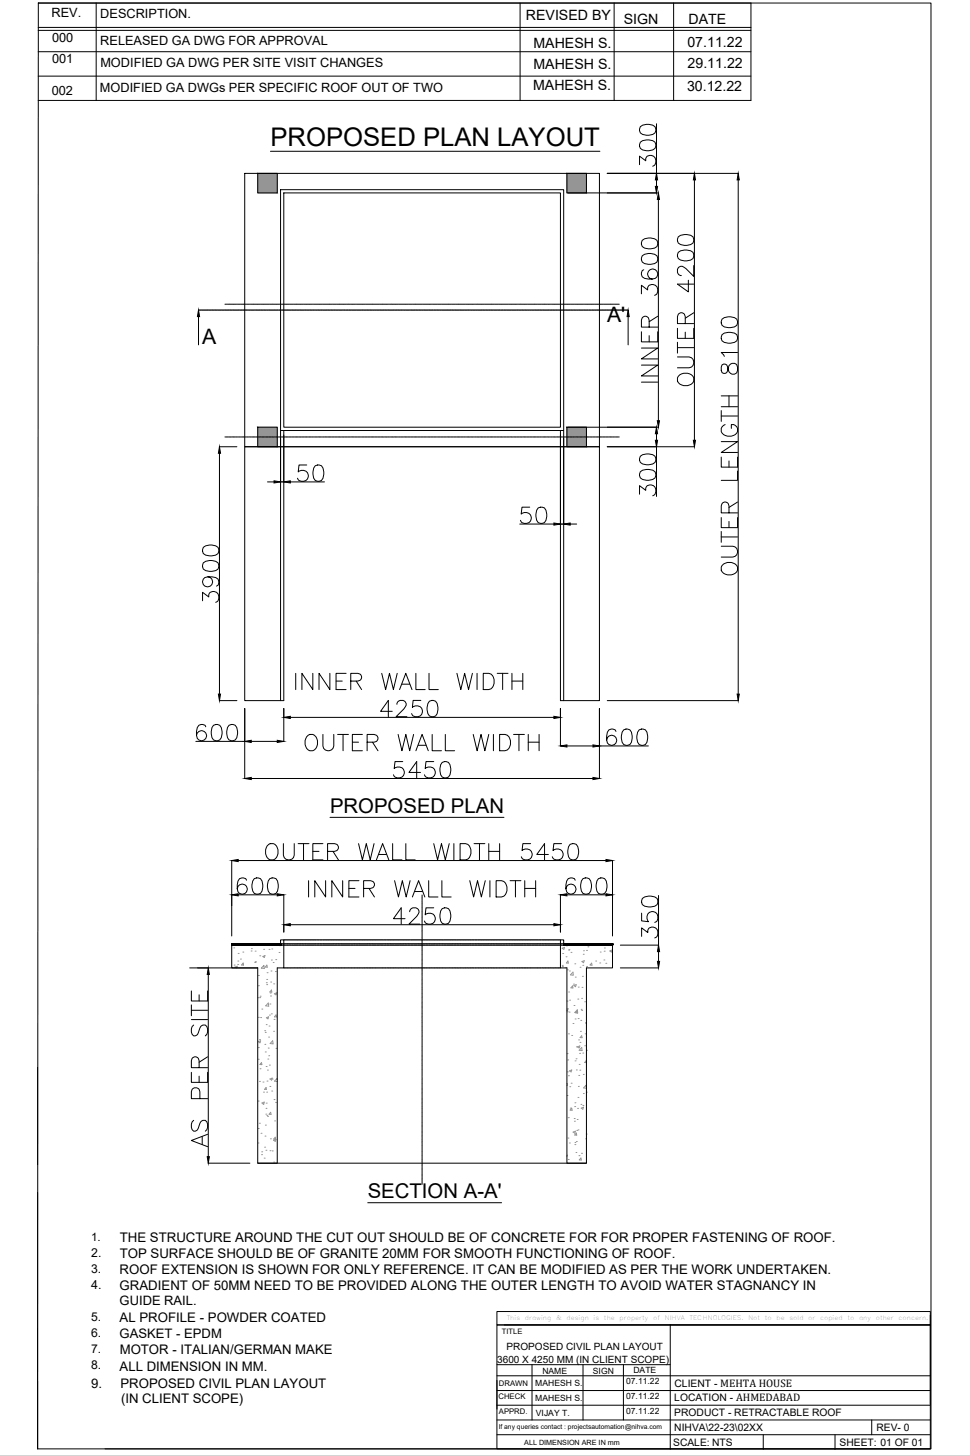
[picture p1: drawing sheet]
<svg xmlns="http://www.w3.org/2000/svg" width="610mm" height="914mm" viewBox="0 0 610 914" stroke-linecap="round" stroke-linejoin="round" font-family="sans-serif">
<!-- layer: 0 -->
<g fill="#939598" stroke="#939598" stroke-width=".63">
<path d="M162 268l12 13v-13zM162 268l12 13h-12z"/>
<path d="M356 268l13 13v-13zM356 268l13 13h-13z"/>
<path d="M162 109l12 12v-12zM162 109l12 12h-12z"/>
<path d="M356 109l13 12v-12zM356 109l13 12h-13z"/>
</g>
<g fill="none" stroke="#000" stroke-width=".63">
<path d="M24 17h448M24 19h448M24 2h561v909h-561zM24 2h448v61h-448M60 2v61M327 2v61M386 2v61M423 2v61M24 33h448M24 48h448M402 80a8 8 0 0 1 10 0 3 3 0 0 1-2 4 8 8 0 0 1-8 0v-2zM413 78v31"/>
<path d="M402 89a8 8 0 0 1 10 0 3 3 0 0 1-2 5 8 8 0 0 1-8-1v-1zM154 109h223v172h-223zM162 109h12v12h-12zM176 119h178v152h-178zM356 109h13v12h-13zM382 109h82M402 104v-6l4 3a3 3 0 0 1 4-3 3 3 0 0 1 2 4v2h-2M413 113v4M436 113v164M464 113v323M178 121h174v147h-174zM357 121h57"/>
<path d="M414 125v139M404 151a8 8 0 0 1 9 0 3 3 0 0 1-2 5 9 9 0 0 1-7-1l-1-2zM426 159a8 8 0 0 1 10 0 3 3 0 0 1-2 4 8 8 0 0 1-8-1v-1zM426 149a8 8 0 0 1 10 0 3 3 0 0 1-2 5 8 8 0 0 1-8-1v-2zM404 161a8 8 0 0 1 9 0 3 3 0 0 1-2 5 9 9 0 0 1-7-1l-1-2zM405 170a2.9 2.9 0 0 0-2 2 2.9 2.9 0 0 0 2 3 8 8 0 0 0 8-1 3 3 0 0 0-2-5 3 3 0 0 0-4 2 3 3 0 0 0 3 4M433 176v7l-7-4h10M436 167v7l-5-5a3 3 0 0 0-5-1v3l1 2h1M125 199v18M395 199v18M403 185v-6l4 3a3 3 0 0 1 4-3 3 3 0 0 1 2 4v2l-2 1M413 199l-5 3"/>
<path d="M436 197l-5 3M403 219h10l-10 7h10M403 208v7h10v-7M408 206v-6a2.4 2.4 0 0 0-4 0l-1 6h10M408 211v4M426 206v7h10v-7M426 218h10M426 215v7M431 203l-1-5a2.4 2.4 0 0 0-4 0v5h10M431 209v4M454 210a8 8 0 0 1 9 0 3 3 0 0 1-1 5 8 8 0 0 1-8-1l-1-1zM454 201a8 8 0 0 1 9 0 3 3 0 0 1-1 4 9 9 0 0 1-8-1l-1-1z"/>
<path d="M403 229h10l-10 7h10M426 224h7a3 3 0 0 1 3 4 3 3 0 0 1-3 3h-7M426 237a6 6 0 0 1 10 0 5 5 0 0 1-4 5 5 5 0 0 1-6-2v-1zM454 229a4 4 0 0 0 1 6h1a6 6 0 0 0 2-5 2.8 2.8 0 0 1 3-2 2.8 2.8 0 0 1 3 3v2a2.9 2.9 0 0 1-4 2 2.9 2.9 0 0 1-2-3l-1-2a2 2 0 0 0-3-1zM464 222h-11l2 2M403 240h10M453 258v7M453 256h11M453 249h11M458 249v7M162 268h12v13h-12zM176 271v169"/>
<path d="M178 271v169h-24v-159h223v159h-25v-169M354 271v169M356 268h13v13h-13zM357 268h57M413 273v4M453 278h11l-11 6h11M453 261h11M456 267a4 4 0 0 0-3 4 4 4 0 0 0 4 3 5 5 0 0 0 5-1 5 5 0 0 0 1-5l-2-1h-1v2M138 281h11M138 285v151M193 292h-5l-1 5a4 4 0 0 1 6-1 4 4 0 0 1-1 6 4 4 0 0 1-5-1M198 293a3 3 0 0 1 5 1 8 8 0 0 1-1 8 3 3 0 0 1-5-1 9 9 0 0 1 1-8z"/>
<path d="M382 281h54M402 296a8 8 0 0 1 10 0 3 3 0 0 1-2 5 8 8 0 0 1-8-1v-1zM402 287a8 8 0 0 1 10 0 3 3 0 0 1-2 5 8 8 0 0 1-8-1v-2zM413 281v31M453 287v7h11v-7M458 290v4M464 296v6h-11M168 303h4M176 303h2M182 303h22M333 319h-5v4a4 4 0 0 1 5 0 4 4 0 0 1-1 5 4 4 0 0 1-5-1M338 319a3 3 0 0 1 5 2 8 8 0 0 1-1 7 3 3 0 0 1-5-1 9 9 0 0 1 1-8z"/>
<path d="M402 311v-6l4 3a3 3 0 0 1 4-3 3 3 0 0 1 2 4v2l-2 1M464 316l-6 3M327 329h21M352 329h2M358 329h4M453 325v7h11v-7M453 337h11M453 334v7M458 322v-6a2.4 2.4 0 0 0-4 0l-1 6h11M458 328v4M128 354a8 8 0 0 1 9 0 3 3 0 0 1-1 5 9 9 0 0 1-8-1l-1-2zM128 344a8 8 0 0 1 9 0 3 3 0 0 1-1 5 9 9 0 0 1-8-1l-1-2z"/>
<path d="M453 343h8a3 3 0 0 1 3 4 3 3 0 0 1-3 3h-8M455 354a6 6 0 0 1 9 2 5 5 0 0 1-4 5 5 5 0 0 1-6-2 3 3 0 0 1 1-5zM127 378v-6l4 3a3 3 0 0 1 4-3 3 3 0 0 1 2 4v2l-1 1M131 363a3 3 0 0 1 2 4 3 3 0 0 1-5 1 3 3 0 0 1 1-5 9 9 0 0 1 8 1 3 3 0 0 1-1 4M186 423v10M197 423v10l-7-10v10M207 423v10l-7-10v10M211 428h4M218 423h-7v10h7M220 428h6a2.4 2.4 0 0 0 0-4l-6-1v10M224 428l3 5M240 423l2 10 3-10 2 10 3-10"/>
<path d="M251 433l4-10 4 10M253 430h4M261 423v10h6M270 423v10h5M287 423l3 10 2-10 2 10 3-10M300 423v10M304 423h3a5 5 0 0 1 4 5 5 5 0 0 1-4 5h-3zM312 423h7M316 423v10M322 428h7M322 423v10M329 423v10"/>
<path d="M129 457a3 3 0 0 0-4-1 8 8 0 0 0 0 9 3 3 0 0 0 5-1 3 3 0 0 0-3-5 3 3 0 0 0-4 3M134 456a3 3 0 0 1 5 1 8 8 0 0 1-1 8 3 3 0 0 1-5-1 9 9 0 0 1 1-8zM138 440h11M144 456a3 3 0 0 1 5 1 8 8 0 0 1-1 8 3 3 0 0 1-5-1 9 9 0 0 1 1-8zM154 445v44M178 445v21M182 451h166M247 447h-8l5-7v10M249 443l1-2 3-1a2.5 2.5 0 0 1 2 4l-6 6h7M264 440h-4l-1 5a4 4 0 0 1 6 0 4 4 0 0 1-1 5 4 4 0 0 1-5-2M270 441a3 3 0 0 1 5 1 9 9 0 0 1-1 8 3 3 0 0 1-5-2 8 8 0 0 1 1-7zM352 445v24"/>
<path d="M377 445v44M382 440h82M387 460a2.9 2.9 0 0 0-3-2 2.9 2.9 0 0 0-2 2 7 7 0 0 0 1 8 3 3 0 0 0 4-1 3 3 0 0 0-2-5 3 3 0 0 0-4 3M392 459a3 3 0 0 1 5 1 9 9 0 0 1-1 8 3 3 0 0 1-5-2 8 8 0 0 1 1-7zM402 459a3 3 0 0 1 5 1 9 9 0 0 1-1 8 3 3 0 0 1-5-2 8 8 0 0 1 1-7zM123 466h31M158 466h16M193 463a4 4 0 0 1 4-1 4 4 0 0 1 3 3 4 4 0 0 1-1 5 4 4 0 0 1-5 1 6 6 0 0 1-1-8zM203 462v7a3 3 0 0 0 3 3 3 3 0 0 0 4-3v-7M212 462h7M216 462v10M221 466h4"/>
<path d="M228 462h-7v10h7M231 466h6a2.4 2.4 0 0 0 0-4h-6v10M234 466l4 6M250 462l3 10 2-10 2 10 3-10M253 479h-5v4a4 4 0 0 1 5 0 4 4 0 0 1 0 5 4 4 0 0 1-6-1M261 472l4-10 4 10M263 468h5M272 462v10h5M273 479h-5l-1 4a4 4 0 0 1 6 0 4 4 0 0 1-1 5 4 4 0 0 1-5-1M278 479a3 3 0 0 1 5 2 8 8 0 0 1-1 7 3 3 0 0 1-5-1 9 9 0 0 1 1-8zM280 462v10h6M297 462l3 10 2-10 3 10 2-10"/>
<path d="M310 462v10M314 462h3a5 5 0 0 1 4 5 5 5 0 0 1-4 5h-3zM323 462h7M326 462v10M332 466h7M332 462v10M339 462v10M356 469h17M377 469h30M158 489h215M264 485h-7l5-6v10M207 514h110"/>
<path d="M168 532a4 4 0 0 1 4-2 4 4 0 0 1 3 4 4 4 0 0 1-1 5 4 4 0 0 1-5 1 6 6 0 0 1-1-8zM178 530v7a3 3 0 0 0 4 3 3 3 0 0 0 3-3v-7M187 530h7M191 530v10M197 535h3M203 530h-6v10h6M206 535h6a2.4 2.4 0 0 0 0-4l-6-1v10M209 535l4 5M225 530l3 10 2-10 3 10 2-10M238 537h5M247 530v10h6M255 530v10h6"/>
<path d="M273 530l2 10 2-10 3 10 2-10M285 530v10M289 530h4a5 5 0 0 1 3 5 5 5 0 0 1-3 5h-4zM298 530h7M301 530v10M307 535h7M307 530v10M314 530v10M333 530h-4l-1 5a4 4 0 0 1 6-1 4 4 0 0 1-1 6 4 4 0 0 1-5-2M345 537h-8l5-7v10M353 530h-5v5a4 4 0 0 1 5-1 4 4 0 0 1-1 6 4 4 0 0 1-5-2M358 531a3 3 0 0 1 5 1 8 8 0 0 1-1 8 3 3 0 0 1-5-2 9 9 0 0 1 1-7z"/>
<path d="M146 541v47M150 541h231M155 553a3 3 0 0 0-4-1 8 8 0 0 0 0 9 3 3 0 0 0 4-1 3 3 0 0 0-2-4 3 3 0 0 0-4 3M160 552a3 3 0 0 1 5 2 9 9 0 0 1-1 7 3 3 0 0 1-5-1 8 8 0 0 1 1-8zM170 552a3 3 0 0 1 4 2 9 9 0 0 1-1 7 3 3 0 0 1-4-1 8 8 0 0 1 1-8zM194 553v11M205 553v11l-7-11v11M215 553v11l-6-11v11M219 558h4M226 553h-7v11h7M229 558h5a2.4 2.4 0 0 0 0-4l-5-1v11M232 558l3 6"/>
<path d="M237 540l3-10 4 10M248 553l2 11 3-11 2 11 3-11M269 553v11h6M278 553v11h6M295 553l3 11 2-11 3 11 2-11M308 553v11M312 553h3a5 5 0 0 1 4 6 5 5 0 0 1-4 5h-3zM321 553h6M324 553v11M330 558h7M330 553v11M337 553v11"/>
<path d="M361 553a3 3 0 0 0-4-1 8 8 0 0 0 0 9 3 3 0 0 0 5-1 3 3 0 0 0-2-4 3 3 0 0 0-4 3M366 552a3 3 0 0 1 5 2 8 8 0 0 1-1 7 3 3 0 0 1-5-1 9 9 0 0 1 1-8zM376 552a3 3 0 0 1 5 2 8 8 0 0 1-1 7 3 3 0 0 1-5-1 9 9 0 0 1 1-8zM385 541v47M150 562h24M178 562v24M255 577h-8l5-6v10M257 573l1-2h3a2.5 2.5 0 0 1 2 3l-6 7h7M259 564l4-11 4 11M261 560h5M273 571h-5l-1 4a4 4 0 0 1 6 0 4 4 0 0 1-1 5 4 4 0 0 1-5-1M278 571a3 3 0 0 1 5 1 8 8 0 0 1-1 8 3 3 0 0 1-5-1 9 9 0 0 1 1-8z"/>
<path d="M352 562v24M356 562h25M403 574v5h5a4 4 0 0 1-1-5 4 4 0 0 1 6 0 4 4 0 0 1-2 6M404 565a8 8 0 0 1 9 0 3 3 0 0 1-2 5 9 9 0 0 1-7-1l-1-2zM414 563v31h-24M146 593h.1M146 594h.1M146 593h30v1h-30zM146 593v1M147 593h.1M147 594h.1M147 593l-1 1"/>
<path d="M147 593h-1M147 594h-1M147 593v1M148 593h.1M148 594h.1M148 593h-1M148 593l-1 1M148 594h-1M148 593v1M149 594h.1M149 593h.1M149 593l-1 1v-1"/>
<path d="M149 594h-1M149 593h-1M149 593l-1 1M149 593v1M150 593h.1M150 594h.1M150 593l-1 1M150 594h-1M150 593v1M151 593h.1M151 593l-1 1M151 594h-1"/>
<path d="M151 594h.1M151 593v1M152 594h.1M152 593h.1M152 593l-1 1M152 593v1M153 594h.1M153 593h-1M153 594h-1M153 593h.1M153 593v1M153 593l-1 1"/>
<path d="M153 593l-1 1 2-1M154 593h.1M154 594h.1M154 593h-1M154 593l-1 1M154 593v1M155 593h.1M155 593h-1M155 594h-1M155 594h.1M155 593l-1 1M155 593v1"/>
<path d="M156 594h.1M156 593h.1M156 593l-1 1M156 594h-1M156 593v1M157 593l-1 1M157 594h.1M157 593h.1M157 593l-1 1v-1M157 593v1M158 594h.1M158 593h.1"/>
<path d="M158 594h-1M158 593l-1 1M158 593v1M159 593h.1M159 594h.1M159 593l-1 1M159 594h-1M159 593v1M160 594h.1M160 593h-1M160 593l-1 1M160 594h-1"/>
<path d="M160 593v1M160 593h.1M161 593h.1M161 594h-1M161 593l-1 1M161 594h.1M161 593h-1M162 593h.1M162 594h.1M162 594h-1M162 593l-1 1M162 593v1"/>
<path d="M163 594h.1M163 593l-1 1M163 593h.1M163 593v1M164 593h-1M164 594h.1M164 593h.1M164 593l-1 1M164 593v1M165 593h.1M165 594h.1M165 593h-1"/>
<path d="M165 593v1M165 594h-1M165 593l-1 1M166 593h.1M166 594h.1M166 593h-1M166 594h-1M166 593l-2 1M166 593v1M167 594h.1M167 593l-1 1M167 593h.1"/>
<path d="M167 593h-1M167 594h-1M167 593v1M168 594h.1M168 593h.1M168 593l-1 1M168 594h-1M168 593h-1M168 593v1M169 593h.1M169 594h.1M169 593l-1 1"/>
<path d="M169 593h-1M169 593v1M170 593h.1M170 594h.1M170 593l-1 1M170 594h-1M170 593v1M171 594h.1M171 593h.1M171 593v1M171 593l-1 1M172 594h.1"/>
<path d="M172 594h-1M172 593h.1M172 593l-1 1M172 593v1M173 593h.1M173 594h.1M173 593h-1M173 593l-1 1M173 594h-1M173 593v1M174 594h.1M174 593l-1 1"/>
<path d="M174 593h.1M174 593h-1M174 594h-1M174 593v1M175 594h.1M175 593h.1M175 593l-1 1M176 594h.1M176 593h.1M176 593l-1 1M176 594h-1M176 593v1"/>
<path d="M176 594v-3h2v17h-4v123h-12v-123M176 594h-30v14h16M182 581h166M352 591h2v3h31v14h-16v123h-13v-123h-4zM354 594h.1M354 593h31v1h-31zM354 593h.1M354 593v1M355 593h.1M355 594h.1M355 593l-1 1M355 593v1"/>
<path d="M356 594h.1M356 594h-1M356 593h.1M356 593h-1M356 593v1M356 593l-1 1M356 593l-1 1h1M356 593v1l1-1M357 594h.1M357 593h.1M357 593h-1M357 593l-1 1"/>
<path d="M357 593v1M358 593h.1M358 594h.1M358 593l-1 1M358 594h-1M358 593v1M359 593h.1M359 593l-1 1M359 594h-1M359 594h.1M359 593h-1M359 593v1"/>
<path d="M360 594h.1M360 593h.1M360 593l-1 1M360 594h-1M360 593h-1M360 593v1M361 594h.1M361 593h.1M361 593l-1 1M361 593v1M362 593h.1M362 594h.1"/>
<path d="M362 594h-1M362 593l-1 1M362 593h-1M362 593v1M363 594h.1M363 594h-1M363 593h-1M363 593h.1M363 593l-1 1 1-1M363 593v1M363 593l-1 1M364 593l-1 1"/>
<path d="M364 594h.1M364 593h.1M364 593v1M364 594h1M365 593h.1M365 594h.1M365 593l-1 1M365 593h-1M365 593v1M366 594h.1M366 593h.1M366 594h-1"/>
<path d="M366 593h-1M366 593l-1 1M366 593v1M367 594h.1M367 593h.1M367 593l-1 1M367 594h-1M367 593v1M368 594h.1M368 593h.1M368 593l-1 1M368 593v1"/>
<path d="M369 593h.1M369 594h.1M369 593l-1 1M369 594h-1M369 593v1M370 593h.1M370 593h-1M370 594h.1M370 593l-1 1M370 594v-1l-1 1M370 593v1M371 593h.1"/>
<path d="M371 594h.1M371 593h-1M371 594h-1M371 593l-1 1M371 593v1M372 593h.1M372 594h.1M372 594h-1M372 593l-1 1M372 593h-1M372 593v1M373 594h.1"/>
<path d="M373 594h-1M373 593h.1M373 593h-1M373 593l-1 1M373 593v1M374 593h.1M374 594h-1M374 594h.1M374 593l-1 1M374 593v1M375 593h.1M375 593h-1"/>
<path d="M375 594h.1M375 594h-1M375 593l-1 1v-1M375 593l-1 1M375 593v1M376 593h.1M376 594h.1M376 593l-1 1M376 594h-1M376 593v1M377 593h.1M377 594h.1"/>
<path d="M377 594h-1M377 593l-1 1M377 593v1M378 593h.1M378 594h.1M378 593h-1M378 593l-1 1M378 594h-1M378 593v1M379 594h.1M379 593h.1M379 593l-1 1"/>
<path d="M379 593v1M380 593h.1M380 594h.1M380 593l-1 1M380 594h-1M380 593v1M381 593h.1M381 593h-1M381 594h-1M381 594h.1M381 593l-1 1M381 593v1"/>
<path d="M382 594h.1M382 594h-1M382 593h.1M382 593h-1M382 593l-1 1M382 593v1M383 593h.1M383 594h.1M383 593h-1M383 593v1M383 594h-1M383 593l-1 1v-1"/>
<path d="M383 593l-1 1M384 593h.1M384 594h-1M384 594h.1M384 593h-1M384 593l-1 1M384 593v1M384 593l1 1M385 593h.1M385 593l-1 1M385 594h-1M385 594h.1"/>
<path d="M385 593v1M403 588v-5l4 3a3 3 0 0 1 4-3 3 3 0 0 1 2 4v1l-2 1M414 598v6M119 608h43M131 612v115M390 608h24M120 623v6h10v-6M120 635h10M120 632v6M125 625v4M120 641h10M122 644a5 5 0 0 0 0 7 2.6 2.6 0 0 0 3-2l1-3a2.5 2.5 0 0 1 2-2 2.5 2.5 0 0 1 2 1 5 5 0 0 1-1 6"/>
<path d="M24 671v61M120 674v6h10v-6M125 671v-6a2.4 2.4 0 0 0-4 0l-1 6h10M125 676v4M130 664l-5 4M126 690v-4a2.7 2.7 0 0 0-3-2 2.7 2.7 0 0 0-3 2v4h10M122 704a5 5 0 0 0 0 7 2.6 2.6 0 0 0 3-2l1-3a2.5 2.5 0 0 1 2-2 2.5 2.5 0 0 1 2 1 5 5 0 0 1-1 6M127 714v5M130 713l-10 4 10 4M131 731h26M162 731h207M24 749v162"/>
<path d="M231 756h84M312 824h273v9h-273zM312 833h273v78h-273zM317 833h268M421 833v78M585 826v57M312 858h109M334 858v34M366 858v34M392 858v34M312 867v19M312 874h273"/>
<path d="M312 865h273M312 892h273M312 883h273M548 892v10M66 911h519M312 902h273M480 902v9M525 902v9"/>
</g>
<g fill="#000" stroke="#000" stroke-width=".63">
<path d="M412 117h1v4zM413 109v4h-1zM436 109l1 4h-1zM464 109l1 4h-2zM414 121v4h-1zM125 195v4h-1zM395 195v4h-1zM413 268v5h-1zM412 277h1v4zM413 264h1v4zM436 277h1l-1 4zM138 281l1 4h-2z"/>
<path d="M172 302l4 1-4 1zM178 303l4-1v2zM348 329h4l-4 1zM354 329h4v1zM137 436h2l-1 4zM463 436h2l-1 4zM178 451l4-1v2zM348 450l4 1-4 1zM154 466l4-1v2zM174 465l4 1-4 1zM352 469l4-1v1zM373 468l4 1h-4z"/>
<path d="M154 489h4v1zM373 489h4l-4 1zM146 541l4-1v1zM381 540l4 1h-4zM146 562h4v1zM174 562h4l-4 1zM352 562h4v1zM381 562h4l-4 1zM178 581l4-1v2zM348 580l4 1-4 1zM414 594l1 4h-2zM131 608l1 4h-2z"/>
<path d="M413 604h2l-1 4zM130 727h2l-1 4z"/>
</g>
<!-- layer: OSY -->
<g fill="none" stroke="#000" stroke-width=".63">
<path d="M141 191h1M143 191h.1M143 191h1M145 191h.1M145 191h1M147 191h.1M147 191h2M149 191h.1M149 191h2M151 191h.1M151 191h2M153 191h.1"/>
<path d="M153 191h2M155 191h.1M156 191h1M157 191h.1M158 191h1M159 191h.1M160 191h1M161 191h1M162 191h1M163 191h1M164 191h1M165 191h1"/>
<path d="M166 191h1M167 191h1M168 191h1M170 191h.1M170 191h1M172 191h.1M172 191h1M174 191h.1M174 191h2M176 191h.1M176 191h2M178 191h.1"/>
<path d="M178 191h2M180 191h.1M180 191h2M182 191h.1M183 191h1M184 191h.1M185 191h1M186 191h.1M187 191h1M188 191h1M189 191h1M190 191h1"/>
<path d="M191 191h1M192 191h1M193 191h1M194 191h1M195 191h1M197 191h.1M197 191h1M199 191h.1M199 191h1M201 191h.1M201 191h2M203 191h.1"/>
<path d="M203 191h2M205 191h.1M205 191h2M207 191h.1M207 191h2M209 191h.1M210 191h1M211 191h.1M212 191h1M213 191h.1M214 191h1M215 191h1"/>
<path d="M216 191h1M217 191h1M218 191h1M219 191h1M220 191h1M221 191h1M222 191h1M224 191h.1M224 191h1M226 191h.1M226 191h1M228 191h.1"/>
<path d="M228 191h2M230 191h.1M230 191h2M232 191h.1M232 191h2M234 191h.1M234 191h2M236 191h.1M237 191h1M238 191h.1M239 191h1M240 191h.1"/>
<path d="M241 191h1M242 191h1M243 191h1M244 191h1M245 191h1M246 191h1M247 191h1M248 191h1M249 191h1M251 191h.1M251 191h1M253 191h.1"/>
<path d="M253 191h2M255 191h.1M255 191h2M257 191h.1M257 191h2M259 191h.1M259 191h2M261 191h.1M261 191h2M263 191h.1M264 191h1M265 191h.1"/>
<path d="M266 191h1M267 191h.1M268 191h1M269 191h1M270 191h1M271 191h1M272 191h1M273 191h1M274 191h1M276 191h.1M276 191h1M278 191h.1"/>
<path d="M278 191h1M280 191h.1M280 191h2M282 191h.1M282 191h2M284 191h.1M284 191h2M286 191h.1M286 191h2M288 191h.1M289 191h1M290 191h.1"/>
<path d="M291 191h1M292 191h.1M293 191h1M294 191h1M295 191h1M296 191h1M297 191h1M298 191h1M299 191h1M300 191h1M301 191h1M303 191h.1"/>
<path d="M303 191h1M305 191h.1M305 191h1M307 191h.1M307 191h2M309 191h.1M309 191h2M311 191h.1M311 191h2M313 191h.1M313 191h2M315 191h.1"/>
<path d="M316 191h1M317 191h.1M318 191h1M319 191h.1M320 191h1M321 191h1M322 191h1M323 191h1M324 191h1M325 191h1M326 191h1M327 191h1"/>
<path d="M328 191h1M330 191h.1M330 191h1M332 191h.1M332 191h1M334 191h.1M334 191h2M336 191h.1M336 191h2M338 191h.1M338 191h2M340 191h.1"/>
<path d="M340 191h2M342 191h.1M343 191h1M344 191h.1M345 191h1M346 191h.1M347 191h1M348 191h1M349 191h1M350 191h1M351 191h1M352 191h1"/>
<path d="M353 191h1M354 191h1M355 191h1M357 191h.1M357 191h1M359 191h.1M359 191h1M361 191h.1M361 191h2M363 191h.1M363 191h2M365 191h.1"/>
<path d="M365 191h2M367 191h.1M367 191h2M369 191h.1M370 191h1M371 191h.1M372 191h1M373 191h.1M374 191h1M375 191h1M376 191h1M377 191h1"/>
<path d="M378 191h1M379 191h1M380 191h1M382 191h.1M382 191h1M384 191h.1M384 191h1M386 191h.1M386 191h1M388 191h.1M388 191h1M141 275h1"/>
<path d="M143 275h.1M143 275h1M145 275h.1M145 275h1M147 275h.1M147 275h2M149 275h.1M149 275h2M151 275h.1M151 275h2M153 275h.1M153 275h2"/>
<path d="M155 275h.1M156 275h1M157 275h.1M158 275h1M159 275h.1M160 275h1M161 275h1M162 275h1M163 275h1M164 275h1M165 275h1M166 275h1"/>
<path d="M167 275h1M168 275h1M170 275h.1M170 275h1M172 275h.1M172 275h1M174 275h.1M174 275h2M176 275h.1M176 275h2M178 275h.1M178 275h2"/>
<path d="M180 275h.1M180 275h2M182 275h.1M183 275h1M184 275h.1M185 275h1M186 275h.1M187 275h1M188 275h1M189 275h1M190 275h1M191 275h1"/>
<path d="M192 275h1M193 275h1M194 275h1M195 275h1M197 275h.1M197 275h1M199 275h.1M199 275h1M201 275h.1M201 275h2M203 275h.1M203 275h2"/>
<path d="M205 275h.1M205 275h2M207 275h.1M207 275h2M209 275h.1M210 275h1M211 275h.1M212 275h1M213 275h.1M214 275h1M215 275h1M216 275h1"/>
<path d="M217 275h1M218 275h1M219 275h1M220 275h1M221 275h1M222 275h1M224 275h.1M224 275h1M226 275h.1M226 275h1M228 275h.1M228 275h2"/>
<path d="M230 275h.1M230 275h2M232 275h.1M232 275h2M234 275h.1M234 275h2M236 275h.1M237 275h1M238 275h.1M239 275h1M240 275h.1M241 275h1"/>
<path d="M242 275h1M243 275h1M244 275h1M245 275h1M246 275h1M247 275h1M248 275h1M249 275h1M251 275h.1M251 275h1M253 275h.1M253 275h2"/>
<path d="M255 275h.1M255 275h2M257 275h.1M257 275h2M259 275h.1M259 275h2M261 275h.1M261 275h2M263 275h.1M264 275h1M265 275h.1M266 275h1"/>
<path d="M267 275h.1M268 275h1M269 275h1M270 275h1M271 275h1M272 275h1M273 275h1M274 275h1M276 275h.1M276 275h1M278 275h.1M278 275h1"/>
<path d="M280 275h.1M280 275h2M282 275h.1M282 275h2M284 275h.1M284 275h2M286 275h.1M286 275h2M288 275h.1M289 275h1M290 275h.1M291 275h1"/>
<path d="M292 275h.1M293 275h1M294 275h1M295 275h1M296 275h1M297 275h1M298 275h1M299 275h1M300 275h1M301 275h1M303 275h.1M303 275h1"/>
<path d="M305 275h.1M305 275h1M307 275h.1M307 275h2M309 275h.1M309 275h2M311 275h.1M311 275h2M313 275h.1M313 275h2M315 275h.1M316 275h1"/>
<path d="M317 275h.1M318 275h1M319 275h.1M320 275h1M321 275h1M322 275h1M323 275h1M324 275h1M325 275h1M326 275h1M327 275h1M328 275h1"/>
<path d="M330 275h.1M330 275h1M332 275h.1M332 275h1M334 275h.1M334 275h2M336 275h.1M336 275h2M338 275h.1M338 275h2M340 275h.1M340 275h2"/>
<path d="M342 275h.1M343 275h1M344 275h.1M345 275h1M346 275h.1M347 275h1M348 275h1M349 275h1M350 275h1M351 275h1M352 275h1M353 275h1"/>
<path d="M354 275h1M355 275h1M357 275h.1M357 275h1M359 275h.1M359 275h1M361 275h.1M361 275h2M363 275h.1M363 275h2M365 275h.1M365 275h2"/>
<path d="M367 275h.1M367 275h2M369 275h.1M370 275h1M371 275h.1M372 275h1M373 275h.1M374 275h1M375 275h1M376 275h1M377 275h1M378 275h1"/>
<path d="M379 275h1M380 275h1M382 275h.1M382 275h1M384 275h.1M384 275h1M386 275h.1M386 275h1M388 275h.1M388 275h1M265 562v2M265 564h.1"/>
<path d="M265 564v2M265 566h.1M265 567v1M265 568h.1M265 569v1M265 570h.1M265 571v1M265 572v1M265 573v1M265 574v1M265 575v1M265 576v1"/>
<path d="M265 577v1M265 578v1M265 579v1M265 581h.1M265 581v1M265 583h.1M265 583v1M265 585h.1M265 585v2M265 587h.1M265 587v2M265 589h.1"/>
<path d="M265 589v2M265 591h.1M265 591v2M265 593h.1M265 594v1M265 595h.1M265 596v1M265 597h.1M265 598v1M265 599v1M265 600v1M265 601v1"/>
<path d="M265 602v1M265 603v1M265 604v1M265 605v1M265 606v1M265 608h.1M265 608v1M265 610h.1M265 610v1M265 612h.1M265 612v2M265 614h.1"/>
<path d="M265 614v2M265 616h.1M265 616v2M265 618h.1M265 618v2M265 620h.1M265 621v1M265 622h.1M265 623v1M265 624h.1M265 625v1M265 626v1"/>
<path d="M265 627v1M265 628v1M265 629v1M265 630v1M265 631v1M265 633h.1M265 633v1M265 635h.1M265 635v1M265 637h.1M265 637v2M265 639h.1"/>
<path d="M265 639v2M265 641h.1M265 641v2M265 643h.1M265 643v2M265 645h.1M265 645v2M265 647h.1M265 648v1M265 649h.1M265 650v1M265 651h.1"/>
<path d="M265 652v1M265 653v1M265 654v1M265 655v1M265 656v1M265 657v1M265 658v1M265 660h.1M265 660v1M265 662h.1M265 662v1M265 664h.1"/>
<path d="M265 664v2M265 666h.1M265 666v2M265 668h.1M265 668v2M265 670h.1M265 670v2M265 672h.1M265 673v1M265 674h.1M265 675v1M265 676h.1"/>
<path d="M265 677v1M265 678v1M265 679v1M265 680v1M265 681v1M265 682v1M265 683v1M265 684v1M265 685v1M265 687h.1M265 687v1M265 689h.1"/>
<path d="M265 689v1M265 691h.1M265 691v2M265 693h.1M265 693v2M265 695h.1M265 695v2M265 697h.1M265 697v2M265 699h.1M265 700v1M265 701h.1"/>
<path d="M265 702v1M265 703h.1M265 704v1M265 705v1M265 706v1M265 707v1M265 708v1M265 709v1M265 710v1M265 711v1M265 712v1M265 714h.1"/>
<path d="M265 714v1M265 716h.1M265 716v1M265 718h.1M265 718v2M265 720h.1M265 720v2M265 722h.1M265 722v2M265 724h.1M265 724v2M265 726h.1"/>
<path d="M265 727v1M265 728h.1M265 729v1M265 730h.1M265 731v1M265 732v1M265 733v1M265 734v1M265 735v1M265 736v1M265 737v1M265 739h.1"/>
<path d="M265 739v1M265 741h.1M265 741v1M265 743h.1M265 743v1"/>
</g>
<!-- layer: 0 -->
<g fill="none" stroke="#939598" stroke-width=".63">
<path d="M147 596h.1M150 599h.1M153 598h.1M158 598h.1M158 596h.1M160 598h.1M166 597h.1M169 597h.1M171 596h.1M175 599h.1M176 594h.1M353 596l2-1-1 2z"/>
<path d="M354 599h.1M356 594h.1M357 597h.1M358 597h.1M359 599h.1M367 600h.1M367 597h.1M369 597h.1M369 595h.1M377 598h.1M380 598h.1M380 596h.1"/>
<path d="M383 598l2-1-1 1zM147 607h.1M148 608l1-1v1M149 606h.1M149 604h.1M151 603h.1M152 606h.1M153 605v2l-1-1zM160 605h.1M161 604h.1M162 619h.1M162 613h.1"/>
<path d="M163 601h.1M165 601h2l-1 1zM166 609l-2-1 2-1v2M167 618h.1M168 619h.1M168 616h.1M168 607v1h-1zM168 611h.1M170 617h.1M170 610h.1M171 603h.1M172 605h.1"/>
<path d="M172 618h.1M173 611h.1M173 603h.1M353 607h.1M355 608h.1M356 601h.1M357 610h.1M357 604v1h-1zM358 610h.1M360 620v1h-1zM360 611v2h-2zM360 618h.1"/>
<path d="M361 619h1v1zM361 606h.1M362 614h.1M365 608h.1M366 604h1v1zM366 614h.1M366 607h.1M369 607h.1M372 605v2l-1-1zM374 604h.1M377 605h.1M380 603h.1"/>
<path d="M381 605h.1M162 627h.1M162 639h.1M163 627h.1M163 626h.1M164 639h.1M165 634h.1M167 640l2-1-1 1zM169 630v2h-2zM169 638h.1M170 631h.1M170 624h.1"/>
<path d="M170 626h.1M171 637h.1M171 622v1h-1zM172 625l2-1-1 1zM173 638l1 1h-2zM356 634h1v1h-1M356 629h.1M356 636h.1M357 623h.1M358 636h.1M358 629h.1M361 632h.1"/>
<path d="M363 635v2l-1-1zM363 635v2l-2-1zM363 628h.1M363 620h.1M365 634h.1M366 627h.1M366 635h.1M366 621h.1M367 630h.1M162 655l2-1-1 1zM162 658h.1M163 653h.1"/>
<path d="M166 648h.1M166 656h.1M167 649h.1M167 644h.1M169 659h.1M169 652h.1M169 645h.1M171 654l1 2h-2zM172 648h.1M172 641h.1M173 659h.1M357 650h.1"/>
<path d="M359 651h.1M360 643h.1M361 640h.1M362 658h.1M363 658l1-1v2zM363 640h.1M364 654h.1M364 655h.1M365 648h.1M365 641h.1M366 651v1h-1zM366 658v2h-2z"/>
<path d="M367 657h.1M368 650h.1M369 643h-1h1M162 666h.1M163 680h.1M163 672h.1M164 668l1 1h-2zM167 661h.1M167 670h.1M168 679h.1M168 673h.1M168 666h.1"/>
<path d="M169 663h.1M169 669h.1M170 678h1v1zM171 678h.1M174 679v-1l-1 1 1 1M356 662h.1M357 674h.1M357 666h.1M357 676h.1M358 673l1-1v2zM361 667h.1M362 665h.1"/>
<path d="M362 672h.1M364 676h.1M364 669h.1M364 662h.1M364 673h.1M366 662h.1M367 675h.1M369 660h.1M369 667l-1-1-1 2h2M162 692h.1M165 693h1v1zM165 680h.1"/>
<path d="M165 694h.1M166 686h.1M167 697h.1M167 683v2h-1zM167 693h.1M168 686h.1M170 683h.1M170 699v1h-1zM171 686h.1M172 691h.1M173 693h.1M356 681v1"/>
<path d="M356 688h.1M358 683h.1M358 696h.1M359 681h.1M359 696l1 2h-2zM361 695h.1M361 693h.1M363 697h.1M363 690h.1M363 683h.1M365 694h.1M365 696h2l-1 1z"/>
<path d="M366 695h.1M367 687h.1M368 686h.1M369 684l-1-2-1 2h2M162 718h.1M162 709h.1M163 706h.1M164 712h.1M167 714h.1M167 707h.1M167 700h.1M168 701h.1"/>
<path d="M168 702h.1M170 716h.1M172 717l1-1v1zM173 704h.1M173 715v1h-1zM357 715h.1M357 702h.1M358 718h.1M360 711h2l-1 1zM361 703h.1M361 705h.1M361 719h.1"/>
<path d="M361 718h.1M362 717h.1M362 712v1h-1zM362 710h.1M363 704h.1M363 710h.1M368 716h.1M368 713h.1M164 726h.1M164 724h.1M166 728h.1M166 721h.1"/>
<path d="M167 723h.1M170 723h.1M171 723h.1M172 730h.1M356 726v1M357 729h.1M362 724h.1M364 726h.1M365 729v-1l-1 1h1M365 725h.1"/>
</g>
<!-- layer: HIDDEN -->
<path d="M125 195h270M176 594h178M176 593h178M178 591h174M178 608h174" fill="none" stroke="#000" stroke-width=".63"/>
<!-- layer: ELE 1 -->
<path d="M170 95h207" fill="none" stroke="#000" stroke-width=".63"/>
<text font-size="16.1" x="170" y="92">PROPOSED PLAN LAYOUT</text>
<g font-size="13.4">
<text x="382" y="203">A'</text>
<text x="127" y="216">A</text>
</g>
<g font-size="12.8">
<text x="207" y="511">PROPOSED PLAN</text>
<text x="231" y="753">SECTION A-A'</text>
</g>
<g font-size="8.9">
<text x="330" y="13">REVISED BY</text>
<text x="392" y="15">SIGN</text>
<text x="433" y="15">DATE</text>
<text x="432" y="29">07.11.22</text>
<text x="335" y="30">MAHESH S.</text>
<text x="335" y="43">MAHESH S.</text>
<text x="432" y="43">29.11.22</text>
<text x="335" y="57">MAHESH S.</text>
<text x="432" y="57">30.12.22</text>
</g>
<g font-size="8.3">
<text x="75" y="780">THE STRUCTURE AROUND THE CUT OUT SHOULD BE OF CONCRETE FOR FOR PROPER FASTENING OF ROOF.</text>
<text x="75" y="790">TOP SURFACE SHOULD BE OF GRANITE 20MM FOR SMOOTH FUNCTIONING OF ROOF.</text>
<text x="75" y="800">ROOF EXTENSION IS SHOWN FOR ONLY REFERENCE. IT CAN BE MODIFIED AS PER THE WORK UNDERTAKEN.</text>
<text x="75" y="810">GRADIENT OF 50MM NEED TO BE PROVIDED ALONG THE OUTER LENGTH TO AVOID WATER STAGNANCY IN</text>
<text x="75" y="831">AL PROFILE - POWDER COATED</text>
<text x="75" y="851">MOTOR - ITALIAN/GERMAN MAKE</text>
<text x="75" y="862">ALL DIMENSION IN MM.</text>
<text x="57" y="872">9.</text>
<text x="76" y="872">PROPOSED CIVIL PLAN LAYOUT</text>
<text x="76" y="882">(IN CLIENT SCOPE)</text>
</g>
<text font-size="8.2" x="75" y="841">GASKET - EPDM</text>
<text font-size="8.1" x="75" y="820">GUIDE RAIL.</text>
<g font-size="8">
<text x="32" y="11">REV.</text>
<text x="63" y="11">DESCRIPTION.</text>
<text x="33" y="26">000</text>
<text x="63" y="29">RELEASED GA DWG FOR APPROVAL</text>
<text x="33" y="40">001</text>
<text x="63" y="42">MODIFIED GA DWG PER SITE VISIT CHANGES</text>
<text x="33" y="60">002</text>
<text x="63" y="58">MODIFIED GA DWGs PER SPECIFIC ROOF OUT OF TWO</text>
</g>
<text font-size="7.8" x="57" y="810">4.</text>
<g font-size="7.7">
<text x="57" y="790">2.</text>
<text x="57" y="800">3.</text>
<text x="57" y="840">6.</text>
<text x="57" y="860">8.</text>
</g>
<g font-size="7.6">
<text x="57" y="830">5.</text>
<text x="57" y="850">7.</text>
</g>
<text font-size="7.3" x="57" y="780">1.</text>
<g font-size="6.5">
<text x="424" y="871">CLIENT - MEHTA HOUSE</text>
<text x="424" y="881">LOCATION - AHMEDABAD</text>
<text x="424" y="890">PRODUCT - RETRACTABLE ROOF</text>
<text x="424" y="899">NIHVA\22-23\02XX</text>
<text x="551" y="899">REV- 0</text>
<text x="423" y="909">SCALE: NTS</text>
<text x="528" y="909">SHEET: 01 OF 01</text>
</g>
<g font-size="6.3">
<text x="318" y="848">PROPOSED CIVIL PLAN LAYOUT</text>
<text x="313" y="856">3600 X 4250 MM (IN CLIENT SCOPE)</text>
</g>
<g font-size="5.4">
<text x="341" y="863">NAME</text>
<text x="373" y="863">SIGN</text>
<text x="398" y="863">DATE</text>
<text x="393" y="870">07.11.22</text>
<text x="336" y="871">MAHESH S.</text>
<text x="336" y="880">MAHESH S.</text>
<text x="393" y="879">07.11.22</text>
<text x="337" y="890">VIJAY T.</text>
<text x="393" y="888">07.11.22</text>
</g>
<g font-size="4.9">
<text x="314" y="871">DRAWN</text>
<text x="313" y="879">CHECK</text>
<text x="314" y="889">APPRD.</text>
</g>
<text font-size="4.7" x="315" y="839">TITLE</text>
<text font-size="4.5" x="329" y="908">ALL DIMENSION ARE IN mm</text>
<text font-size="4.2" x="313" y="898">If any queries contact : projectsautomation@nihva.com</text>
<g font-size="3.9">
<text x="318" y="829">This</text>
<text x="330" y="829">drawing</text>
<text x="350" y="829">&amp;</text>
<text x="356" y="829">design</text>
<text x="380" y="829">the</text>
<text x="389" y="829">property</text>
<text x="411" y="829">of</text>
<text x="418" y="829">NIHVA</text>
<text x="433" y="829">TECHNOLOGIES.</text>
<text x="470" y="829">Not</text>
<text x="481" y="829">to</text>
<text x="488" y="829">be</text>
<text x="496" y="829">sold</text>
<text x="508" y="829">or</text>
<text x="515" y="829">copied</text>
<text x="533" y="829">to</text>
<text x="550" y="829">other</text>
<text x="565" y="829">concern.</text>
</g>
</svg>
